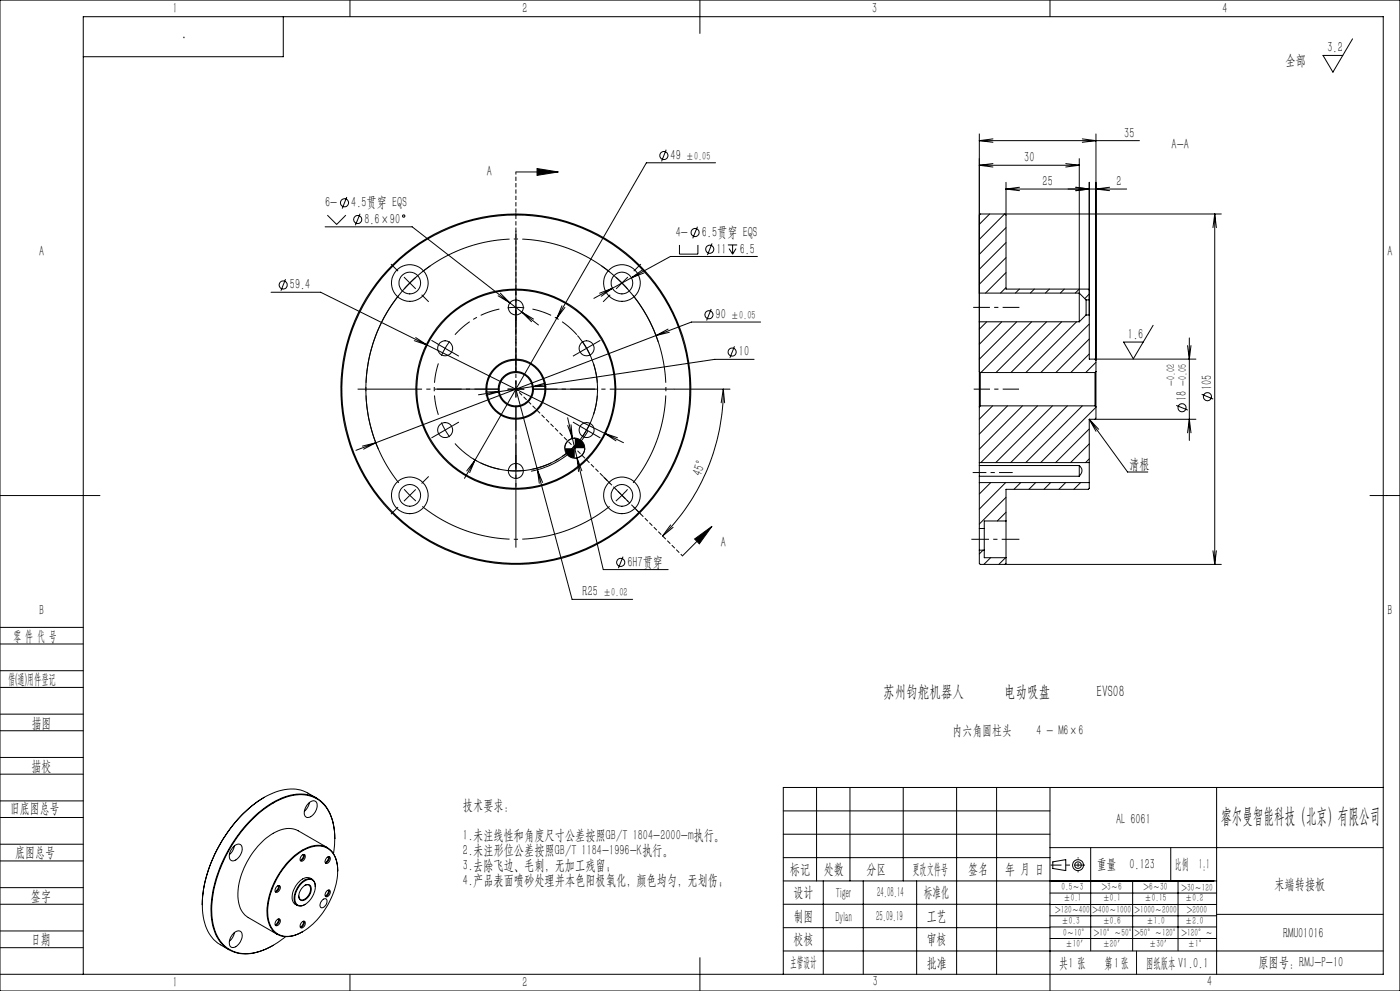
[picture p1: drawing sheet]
<svg xmlns="http://www.w3.org/2000/svg" width="420mm" height="297mm" viewBox="0 0 420 297" stroke-linecap="round" stroke-linejoin="round" font-family="sans-serif">
<g fill="none" stroke="#000" stroke-width=".3">
<path d="M0 0h420v297h-420zM85 5v12h-60M105 0v5M210 0v10M315 0v5M405.8 11.6l-5.9 10-3-5h5.9M104 59.1l-1.3 3.4M154.8 51.5h12.7M161.1 50.5l6.4 1-6.4 1.1zM199.8 44.9l-1.3 3.5M214.7 48.8h-20.8l-26.9 46.6M293.8 40.1v71.2"/>
<path d="M293.8 49.5h30M293.8 49.5l4.1 .6M293.8 42.2h48M293.8 42.2l4.1 .4M297.9 49l-4.1 .5M297.9 41.6l-4.1 .6M301.8 54.6v32h24.7l.3 .4M301.8 56.7h36.2M301.8 56.7l4.1 .4M305.9 56.1l-4.1 .6M319.7 49l4.1 .5M322.7 56.1l4.1 .6-4.1 .4"/>
<path d="M323.8 47.6v40.2M323.8 49.5l-4.1 .6M324.7 41.6l4.1 .6-4.1 .4M326.8 54.6v53h32M328.8 40.1v71.2M332.9 56.1l-4.1 .6 4.1 .4M97.5 68h26.1l29.4 22.8M98.2 64.5l2.8 2.8 2.8-2.8M108 64.1l-1.4 3.4M129.1 79.7a45 45 0 0 0-15.6 54.8M180.4 79.7a45.3 45.3 0 0 1 17 22.7M203.8 73.4v2.8h5.6v-2.8"/>
<path d="M209.2 67.9l-1.4 3.5M213.6 73l-1.4 3.4M218.4 73.4h2.8M218.7 74.5l1.1 1.7M219.8 73.4v2.8M220.8 74.5l-1 1.7M227.2 76.9h-26.1l-17.4 9.5M296.9 64.1l-3.1 3.1M301.4 64.1l-7.6 7.7M301.5 64.1l.3 .3M301.8 68.2l-8 8M301.8 72.7l-8 8"/>
<path d="M301.8 77.2l-8 8M364.4 64.1v105.1M364.4 64.1l.5 4.1M364.4 64.1l-.5 4.1M366.4 64.1h-72.3l-.3 .3M81.3 87.6h14.9l85.2 42.3M85.7 83.7l-1.4 3.4M149.4 88.6l3.6 2.2M150.1 87.8l2.9 3M153 90.8l3.5 2.7M156.5 93.5l5 3.9M156.5 93.5l3 2.9"/>
<path d="M156.5 93.5l3.6 2.1M167 95.4l-24.5 42.5M168.6 91.6l-1.6 3.8M169.5 92.1l-2.5 3.3M183.7 86.4l-5.5 3M183.7 86.4l-3.8 1.5M183.7 86.4l-3.3 2.4M192.8 80.9l-3.4 2.4 3.9-1.5M200.4 98.6l-3.6 2 4-1M213.4 92.6l-1.4 3.5M228.2 96.5h-20.8l-100.6 38.5M296 96.4l-2.2 2.3"/>
<path d="M300.5 96.4l-6.7 6.8M301.8 81.7l-6.1 6.1M301.8 86.2l-1.7 1.6M305 96.4l-11.2 11.3M305.8 86.6l-1.2 1.2M309.5 96.4l-15.2 15.3M310.3 86.6l-1.2 1.2M314 96.4l-15.2 15.3M314.8 86.6l-1.2 1.2M318.5 96.4l-15.2 15.3M319.3 86.6l-1.2 1.2M323 96.4l-15.2 15.3"/>
<path d="M323.8 87.8v8.6M323.8 87.8h-30v8.6h30M323.8 86.6l-1.2 1.2M323.8 87.8l2 2.1M325.8 89.9v4.5M325.8 89.9h1v4.5h-1M325.8 94.4l-2 2M326.8 97.1l-14.6 14.6M326.8 88.1l-1.4 1.4M345.9 97.5l-5.9 10-2.9-5h5.9M124.7 101.2l3.5 2.2-3.9-1.3M131.4 103.1l2.1 1.3"/>
<path d="M133.5 104.4l-1.1 2.2M133.5 104.4l2.2 1.3M134.9 102.3l-1.4 2.1M145.7 117.5l4.1-.1-4 1.1M154.8 116.6l16.8 63h18.2M159.7 115.9l-16.2 2.4M163.7 114.8l-4 1.1M163.8 115.8l-4.1 .1M173.2 100.5a24.5 24.5 0 0 1-.2 32.5 24.5 24.5 0 0 1-32.2 3.8M202.2 116.6h16.8M217 116.6a62.1 62.1 0 0 1-18.2 44.1M217 116.6l.4 4.1"/>
<path d="M217 116.6l-.6 4.1M220.3 103.8l-1.3 3.4M226.2 107.7h-11.8l-54.7 8.2M293.8 111.3v10.7M293.8 111.3l.3 .4M294.1 111.7v9.9M294.1 111.7h34.4M326.8 101.6l-10 10.1M326.8 106.1l-5.6 5.6M328.5 111.7v9.9M328.5 107.6l.3 .3M328.8 111.3v10.7"/>
<path d="M328.8 108.6l-3.1 3.1M328.8 111.3l-.3 .4M356.3 103.6l.5 4 .5-4M356.8 101.3v30.7M360.5 118.2l3.5 1.4M108.7 133.7l4-1-3.6 1.9M142.5 137.9l-3.2 5.5M142.5 137.9l-2.5 3.2M142.5 137.9l-1.6 3.7M170.3 125.2l10.7 45.5h19.4M171.3 127.3l.4 4.1-1.4-3.9M172.4 131.3a3 3 0 0 0-3 3"/>
<path d="M175.4 134.3a3.1 3.1 0 0 1-3 3M176.4 129.2a24.8 24.8 0 0 1-17.1 12M181.4 129.9l5.6 2.8M181.4 129.9l3.4 2.2M181.4 129.9l3.8 1.3M293.8 138.6v.9M293.8 139.5v3.2M293.8 122v16.6M293.8 138.6h33M293.8 139.5h30M294.1 121.6h34.4M294.1 121.6l-.3 .4"/>
<path d="M297.8 121.6l-4 4M302.3 121.6l-8.5 8.5M306.7 121.6l-12.9 13M311.3 121.6l-17 17M315.7 121.6l-17 17M320.2 121.6l-17 17M323.8 139.5a1.97 1.97 0 0 1 0 3.2M323.8 139.5v3.2M324.7 121.6l-17 17M326.8 138.6v6M326.8 128.5l-10.1 10.1M326.8 133l-5.6 5.6"/>
<path d="M326.8 137.5l-1.1 1.1M326.8 125.7v12.9M326.8 125.7h32M326.8 125.7l11.5 15.8h6M326.8 125.7l2.8 3M326.8 125.7l2 3.6M328.5 121.6l.3 .4M328.8 122.1l-16.6 16.5M328.8 122v3.3l-.3 .4M352.9 121.5l3.4 1.4M356.3 129.7l.5-4 .5 4M0 148.5h30"/>
<path d="M162.8 144.6l-1.6-3.8 .6 4M174.6 141.1l-1.5-3.9 .5 4.1M184.8 146.7l3.5 3.5M188.3 146.6l-3.6 3.6M201.2 157.3l-2.4 3.4M201.9 158l-3.1 2.7M213.6 157.8l-8.9 8.8M293.8 142.7v1.9M293.8 158.4v6.5M293.8 144.6v13.8M293.8 144.6h33M293.8 142.7h30"/>
<path d="M293.8 158.4h1.5M295.3 158.4v6.5M297.2 144.6l-3.4 3.5M301.7 144.6l-7.9 8M301.8 156.1v11M301.8 149l-8 8.1M301.8 153.5l-2.6 2.6M301.8 156.1h-6.5v2.3M306.2 144.6l-2 2M310.7 144.6l-2 2M315.2 144.6l-2 2M319.7 144.6l-2 2"/>
<path d="M324.2 144.6l-2 2M326.8 144.6v1.7l-.3 .3h-24.7v9.5M411 148.5h9M186.9 166.8l-1.4 3.5M208.4 161.5l5.2-3.7-3.8 5.2zM293.8 164.9v3.9l.3 .4h72.3M293.8 164.9h1.5M294.9 164.9l-1.1 1.1M295.3 164.9v2.2h6.5M297.2 167.1l-2 2.1M301.7 167.1l-2.1 2.1M301.8 167.1v1.7l-.3 .4"/>
<path d="M363.9 165.1l.5 4.1M364.9 165.1l-.5 4.1M0 193h25M0 188h25M0 206h25M0 201h25M0 219h25M0 214h25M0 232h25M0 227h25M79.2 239a13.9 13.9 0 0 1 12.4-1.7l3.4 1.9M79.2 239a41.3 41.3 0 0 0-18.5 31.9 14.1 14.1 0 0 0 4.6 11.7l3.4 2.1"/>
<path d="M79.2 239a41 41 0 0 0-18.5 32.1M245 236v28M255 236v28M271 236v28M287 236v56M299 236v56M315 236v61M365 236v56M415 236h-180v56M0 245h25M0 240h25M0 258h25"/>
<path d="M0 253h25M70 253.8a1.42 1.42 0 0 1 1.3-.8 1.42 1.42 0 0 1 1.3 .8 3.7 3.7 0 0 1-3 4.2 2.06 2.06 0 0 1-.3-3.2zM70.3 253.5a4.2 4.2 0 0 1-1.5 2.6M87.5 257.5a11.2 11.2 0 0 1 9.1-3.9 6.3 6.3 0 0 1 4.7 6.5 22.6 22.6 0 0 1-11.5 19.6 6.1 6.1 0 0 1-8.2-1.5 13.1 13.1 0 0 1-.1-11.2 24.1 24.1 0 0 1 6-9.5zM90.6 256.3a.58 .58 0 0 1 .9-.1 .58 .58 0 0 1 0 .8 .92 .92 0 0 1-.4 .9 .92 .92 0 0 1-1-.1v-.6zM91.2 256.1l-.4 1-.6 .8M91.2 256.1a1.51 1.51 0 0 1-1.1 1.8M92.5 240.8a1.45 1.45 0 0 1 2-.7 1.45 1.45 0 0 1 .5 2.1 3.1 3.1 0 0 1-3.1 2.7 2.88 2.88 0 0 1 .6-4.1zM92.8 240.5a4.6 4.6 0 0 1-1.5 2.6M98.1 257a.64 .64 0 0 1 1 0 .64 .64 0 0 1-.1 .9 .83 .83 0 0 1-.5 .7 .83 .83 0 0 1-.9-.1v-.9zM98.2 254l-8.7-5a7.8 7.8 0 0 0-8.2 1.2 23.1 23.1 0 0 0-9.9 19.2 6.8 6.8 0 0 0 3.1 5.6l8.7 5M98.7 256.7a1.47 1.47 0 0 1-1 1.9l1-1.8"/>
<path d="M100 255.8a18.7 18.7 0 0 0-2.3-14 10.1 10.1 0 0 0-12.2-2.8 34.8 34.8 0 0 0-17.1 16.4 32.9 32.9 0 0 0-4.4 21.8 10.1 10.1 0 0 0 14 7.9 23.5 23.5 0 0 0 7.7-4.4M100.4 251.4a14.6 14.6 0 0 0-4.3-11.4 11.5 11.5 0 0 0-12.4-.4 38.9 38.9 0 0 0-18.1 21.5 26.2 26.2 0 0 0-1 18.7 9.8 9.8 0 0 0 12.3 5.6l2.7-.9 2.4-1.2M235 243h80M235 250h80M235 257h80M315 254h100M315.8 258.3l3.9-.7v3.3l-3.9-.6zM327.2 254v31M351.2 254v10M0 271h25M0 266h25M0 279h25"/>
<path d="M70 279.8a1.44 1.44 0 0 1 1.3-.8 1.44 1.44 0 0 1 1.3 .8 3.6 3.6 0 0 1-3 4.1 2.06 2.06 0 0 1-.3-3.1zM70.3 279.5a4.3 4.3 0 0 1-1.5 2.6M82.6 267.3a1.5 1.5 0 0 0 1.1-1.8l-.4 1-.6 .8M82.9 275.8a.66 .66 0 0 1 1-.3 .66 .66 0 0 1 .1 1.1 .86 .86 0 0 1-1.5 .6v-.7zM83.1 265.6a.63 .63 0 0 1 1 0 .63 .63 0 0 1-.1 1 .89 .89 0 0 1-1.5 .6v-.7zM83.7 275.4a1.51 1.51 0 0 1-1.1 1.8M83.7 275.4l-.4 1.1-.6 .7M90.4 264.8a2.65 2.65 0 0 1 3.7-.8 5.1 5.1 0 0 1-1.5 6.2 2.56 2.56 0 0 1-3.6 .8 5 5 0 0 1 1.1-5.8zM90.5 276.5a.61 .61 0 0 1 .8-.4 .61 .61 0 0 1 .2 .9 .92 .92 0 0 1-.4 .9 .92 .92 0 0 1-1-.1v-.6zM90.9 265.8a1.33 1.33 0 0 1 1.9-.6 1.33 1.33 0 0 1 .5 1.8 3.2 3.2 0 0 1-3 2.9 2.43 2.43 0 0 1 .2-3.6zM91.2 276.1l-.4 1-.6 .8M91.2 276.1a1.51 1.51 0 0 1-1.1 1.8"/>
<path d="M91.5 265.4a1.14 1.14 0 0 1 1.4 0 1.14 1.14 0 0 1 .2 1.4 2.94 2.94 0 0 1-2.9 2.8l-.5-.5-.1-.6M93.7 263.6a3 3 0 0 0-4.3 1.1 5.3 5.3 0 0 0-1.3 5.9l1 .7M94.6 265.7a1.96 1.96 0 0 0-.9-2.1 1.96 1.96 0 0 0-2.3 .2 6.3 6.3 0 0 0-2.9 6.9 1.94 1.94 0 0 0 3 .3M96.8 269.6a.76 .76 0 0 1 1.1-.2 .76 .76 0 0 1 .2 1.1 1.46 1.46 0 0 1-2 1.3 2 2 0 0 1 .7-2.2zM97.9 267.2a.66 .66 0 0 1 1-.4 .66 .66 0 0 1 .1 1.1 .86 .86 0 0 1-1.4 .6l-.1-.4zM98.7 266.7a1.49 1.49 0 0 1-1 1.9l1-1.8M101.3 261a7.1 7.1 0 0 0-4.2-7.4 10.2 10.2 0 0 0-9.1 3.1 23.3 23.3 0 0 0-7.8 17.8 6 6 0 0 0 5.6 6.2 9.3 9.3 0 0 0 5-1.5M235 271h80M235 264h130M235 278h80M247 264v28M259 264v28"/>
<path d="M275 264v28M315 267.6h50M315 271.1h50M315 274.5h50M315 277.8h50M322 264h.1M328.5 264h.1M335 264h.1M339.8 264v21M353.4 264v21M365 274h50M0 284h25"/>
<path d="M0 292h415v-287h-390v287M105 292v5M210 287v10M235 285h180M315 281.3h50"/>
<circle cx="199.2" cy="46.6" r="1.21"/>
<circle cx="103.4" cy="60.8" r="1.21"/>
<circle cx="107.3" cy="65.8" r="1.21"/>
<circle cx="121.1" cy="64.8" r=".36"/>
<circle cx="208.5" cy="69.7" r="1.2"/>
<circle cx="212.9" cy="74.7" r="1.2"/>
<circle cx="85" cy="85.4" r="1.22"/>
<circle cx="122.9" cy="84.8" r="3.3"/>
<circle cx="122.9" cy="84.8" r="5.5"/>
<circle cx="154.7" cy="92.1" r="2.25"/>
<circle cx="186.6" cy="84.8" r="3.3"/>
<circle cx="186.6" cy="84.8" r="5.5"/>
<circle cx="212.7" cy="94.3" r="1.21"/>
<circle cx="133.5" cy="104.4" r="2.25"/>
<circle cx="154.7" cy="116.6" r="52.2"/>
<circle cx="154.7" cy="116.6" r="9"/>
<circle cx="154.7" cy="116.6" r="30"/>
<circle cx="154.8" cy="116.6" r="8.7"/>
<circle cx="154.8" cy="116.6" r="52.5"/>
<circle cx="154.8" cy="116.6" r="5"/>
<circle cx="154.8" cy="116.6" r="5.3"/>
<circle cx="154.8" cy="116.6" r="29.7"/>
<circle cx="176" cy="104.4" r="2.25"/>
<circle cx="219.7" cy="105.5" r="1.22"/>
<circle cx="362.2" cy="118.9" r="1.21"/>
<circle cx="133.5" cy="128.9" r="2.25"/>
<circle cx="172.4" cy="134.3" r="3"/>
<circle cx="176" cy="128.9" r="2.25"/>
<circle cx="354.6" cy="122.2" r="1.21"/>
<circle cx="122.9" cy="148.5" r="3.3"/>
<circle cx="122.9" cy="148.5" r="5.5"/>
<circle cx="154.7" cy="141.1" r="2.25"/>
<circle cx="186.6" cy="148.5" r="3.3"/>
<circle cx="186.6" cy="148.5" r="5.5"/>
<circle cx="186.2" cy="168.5" r="1.21"/>
<circle cx="323.4" cy="259.3" r=".98"/>
<circle cx="323.4" cy="259.3" r="1.64"/>
</g>
<path d="M315.2 259.3h10.3" fill="none" stroke="#000" stroke-width=".3" stroke-dasharray="30.5 1.3 1.3 1.3" stroke-dashoffset="27.2" stroke-linecap="butt"/>
<path d="M323.4 256.9v4.5" fill="none" stroke="#000" stroke-width=".3" stroke-dasharray="30.5 1.3 1.3 1.3" stroke-dashoffset="30.1" stroke-linecap="butt"/>
<path d="M341 285v7" fill="none" stroke="#0a0605" stroke-width=".3"/>
<g fill="none" stroke="#000" stroke-width=".3" stroke-dasharray="30.5 1.3 1.3 1.3" stroke-linecap="butt">
<path d="M119.4 81.3l-2.1-2.2M123 84.8l-1.8 1.8M123 84.8l1.8-1.7M123 84.8l-1.8-1.8M123 84.8l1.7 1.8M126.5 88.3l2.1 2.2M154.8 92.1l-2.5 .1M154.8 92.1l2.5 .1M154.8 92.1v-2.5M154.8 92.1v2.5M154.8 89.6v-2.2M154.8 94.6v2.3"/>
<path d="M183.1 88.3l-2.2 2.2M186.6 84.8l-1.8-1.7M186.6 84.8l1.7 1.8M186.6 84.8l1.8-1.8M186.6 84.8l-1.8 1.8M190.1 81.3l2.2-2.2M131.4 103.1l-2-1.1M135.7 105.6l2 1.1M154.8 116.6v-2.5M154.8 116.6h-2.5M154.8 116.6v2.5M154.8 116.6h2.5"/>
<path d="M173.8 105.6l-1.9 1.1M176 104.4l-1.4-2.1M176 104.4l1.1 2.2M176 104.4l2.2-1.3M176 104.4l-2.2 1.2M178.2 103.1l1.9-1.1M131.4 130.1l-2 1.1M133.6 128.9l1.3 2.1M133.6 128.9l-1.2-2.3M133.6 128.9l-2.2 1.2M133.6 128.9l2.1-1.3M135.7 127.6l2-1.1"/>
<path d="M154.8 138.6v-2.2M173.8 127.6l-1.9-1.1M176 128.9l1.1-2.3M176 128.9l-1.4 2.1M176 128.9l2.2 1.2M176 128.9l-2.2-1.3M178.2 130.1l1.9 1.1M119.4 152l-2.1 2.1M123 148.4l1.8 1.8M123 148.4l-1.8-1.8M123 148.4l-1.8 1.8M123 148.4l1.7-1.7"/>
<path d="M126.5 144.9l2.1-2.1M154.8 141.1l2.5-.1M154.8 141.1l-2.5-.1M154.8 141.1v2.5M154.8 141.1v-2.5M154.8 143.6v2.3M183.1 144.9l-2.2-2.1M190.1 152l2.2 2.1"/>
</g>
<path d="M119.6 88.5a45 45 0 0 0 0 56.2M182.9 81.5a45 45 0 0 0-56.2 0M126.7 151.8a45 45 0 0 0 56.2 0M189.9 144.7a45 45 0 0 0 0-56.2" fill="none" stroke="#000" stroke-width=".3" stroke-dasharray="30.5 1.3 1.3 1.3" stroke-dashoffset="2" stroke-linecap="butt"/>
<path d="M149.8 92.6a24.5 24.5 0 0 0-13.3 7.7M131.5 108.9a24.5 24.5 0 0 0 0 15.4M173.1 100.3a24.5 24.5 0 0 0-13.4-7.7M136.5 132.9a24.5 24.5 0 0 0 13.3 7.7M178 124.3a24.5 24.5 0 0 0 0-15.4M159.7 140.6a24.5 24.5 0 0 0 13.4-7.7" fill="none" stroke="#000" stroke-width=".3" stroke-dasharray="30.5 1.3 1.3 1.3" stroke-dashoffset="24.6" stroke-linecap="butt"/>
<path d="M154.8 116.6v-65.1M154.8 116.6l49.9 50" fill="none" stroke="#000" stroke-width=".3" stroke-dasharray="1.3 .6" stroke-dashoffset=".5" stroke-linecap="butt"/>
<path d="M149.8 116.6h-42.5M154.8 111.6v-42.5M159.8 116.6h42.5M154.8 121.6v42.5" fill="none" stroke="#000" stroke-width=".3" stroke-dasharray="30.5 1.3 1.3 1.3" stroke-dashoffset="11.1" stroke-linecap="butt"/>
<path d="M149.8 116.6h-18.7M154.8 111.6v-18.7M159.8 116.6h18.7M154.8 121.6v18.7" fill="none" stroke="#000" stroke-width=".3" stroke-dasharray="30.5 1.3 1.3 1.3" stroke-dashoffset="23" stroke-linecap="butt"/>
<path d="M292.1 116.6h13.6" fill="none" stroke="#000" stroke-width=".3" stroke-dasharray="30.5 1.3 1.3 1.3" stroke-dashoffset="25.6" stroke-linecap="butt"/>
<path d="M292 92.1h13.8" fill="none" stroke="#000" stroke-width=".3" stroke-dasharray="30.5 1.3 1.3 1.3" stroke-dashoffset="25.5" stroke-linecap="butt"/>
<path d="M303.8 141.6h-12" fill="none" stroke="#000" stroke-width=".3" stroke-dasharray="30.5 1.3 1.3 1.3" stroke-dashoffset="26.4" stroke-linecap="butt"/>
<path d="M305.8 161.6h-14.4" fill="none" stroke="#000" stroke-width=".3" stroke-dasharray="30.5 1.3 1.3 1.3" stroke-dashoffset="25.2" stroke-linecap="butt"/>
<g fill="#000">
<path d="M161.1 50.5l6.4 1-6.4 1.1zM208.4 161.5l5.2-3.7-3.8 5.2z"/>
<path d="M169.4 134.3a3 3 0 0 0 3 3v-3zM172.4 131.3v3h3a3.1 3.1 0 0 0-3-3z"/>
</g>
<text font-size="6.3" x="366.3" y="246.6">睿尔曼智能科技（北京）有限公司</text>
<g font-size="4.9">
<text x="265" y="209">苏州钧舵机器人</text>
<text x="301.3" y="209">电动吸盘</text>
<text x="328.9" y="209">EVS08</text>
</g>
<g font-size="4.4">
<text x="51.9" y="4">1</text>
<text x="156.8" y="4">2</text>
<text x="261.6" y="4">3</text>
<text x="366.8" y="4">4</text>
<text x="56.8" y="9.8" transform="rotate(-180 56.8 9.8)">·</text>
<text x="398.2" y="15.7">3.2</text>
<text x="385.6" y="19.5">全部</text>
<text x="337.3" y="41.2">35</text>
<text x="201.2" y="47.9">49</text>
<text x="351.5" y="44.5">A-A</text>
<text x="146.1" y="52.8">A</text>
<text x="307.3" y="48.6">30</text>
<text x="312.8" y="55.7">25</text>
<text x="334.9" y="55.7">2</text>
<text x="97.6" y="62.1">6-</text>
<text x="105.4" y="62.1">4.5贯穿 EQS</text>
<text x="109.3" y="67.1">8.6×90</text>
<text x="202.7" y="71">4-</text>
<text x="210.5" y="71">6.5贯穿 EQS</text>
<text x="11.8" y="76.6">A</text>
<text x="214.9" y="76">11</text>
<text x="221.9" y="76">6.5</text>
<text x="416.3" y="76.6">A</text>
<text x="87" y="86.7">59.4</text>
<text x="214.7" y="95.6">90</text>
<text x="338.4" y="101.6">1.6</text>
<text x="221.7" y="106.8">10</text>
<text x="363.6" y="116.9" transform="rotate(-90 363.6 116.9)">105</text>
<text x="355.9" y="120.2" transform="rotate(-90 355.9 120.2)">18</text>
<text x="210.3" y="142.9" transform="rotate(-67 210.3 142.9)">45°</text>
<text x="338.8" y="140.5">清根</text>
<text x="216.3" y="164">A</text>
<text x="188.2" y="169.8">6H7贯穿</text>
<text x="174.8" y="178.8">R25</text>
<text x="11.8" y="184.4">B</text>
<text x="416.3" y="184.4">B</text>
<text x="4" y="192">零 件 代 号</text>
<text x="2.5" y="205.1">借(通)用件登记</text>
<text x="9.5" y="218.1">描图</text>
<text x="9.5" y="231.1">描校</text>
<text x="3" y="243.6">旧底图总号</text>
<text x="138.9" y="242.9">技术要求：</text>
<text x="138.9" y="251.9">1.未注线性和角度尺寸公差按照GB/T 1804-2000-m执行。</text>
<text x="334.8" y="246.9">AL 6061</text>
<text x="4.6" y="256.9">底图总号</text>
<text x="138.9" y="256.4">2.未注形位公差按照GB/T 1184-1996-K执行。</text>
<text x="138.9" y="260.9">3.去除飞边、毛刺，无加工残留；</text>
<text x="237" y="261.9">标记</text>
<text x="247.2" y="261.9">处数</text>
<text x="260" y="261.9">分区</text>
<text x="273.7" y="261.9">更改文件号</text>
<text x="290.5" y="261.9">签名</text>
<text x="301.6" y="261.9">年 月 日</text>
<text x="329" y="260.4">重量</text>
<text x="338.8" y="260.4">0.123</text>
<text x="352.5" y="260.4">比例 1:1</text>
<text x="9.3" y="270">签字</text>
<text x="138.9" y="265.4">4.产品表面喷砂处理并本色阳极氧化，颜色均匀，无划伤；</text>
<text x="238.1" y="268.8">设计</text>
<text x="250.7" y="269.1">Tiger</text>
<text x="263.1" y="268.8">24.08.14</text>
<text x="277.2" y="268.8">标准化</text>
<text x="382.3" y="266.4">末端转接板</text>
<text x="238.1" y="276">制图</text>
<text x="262.8" y="276">25.09.19</text>
<text x="278" y="276">工艺</text>
<text x="250.6" y="276.3">Dylan</text>
<text x="384.9" y="281">RMU01016</text>
<text x="9.3" y="282.8">日期</text>
<text x="238.1" y="282.9">校核</text>
<text x="278" y="283">审核</text>
<text x="237.1" y="289.9">主管设计</text>
<text x="278" y="290.2">批准</text>
<text x="317.8" y="290.2">共 张</text>
<text x="320.6" y="290.2">1</text>
<text x="331.3" y="290.2">第 张</text>
<text x="334.2" y="290.2">1</text>
<text x="343.9" y="290.2">图纸版本 V1.0.1</text>
<text x="377.5" y="289.9">原图号：RMJ-P-10</text>
<text x="51.8" y="295.8">1</text>
<text x="156.8" y="295.8">2</text>
<text x="261.8" y="295.6">3</text>
<text x="362.2" y="295.6">4</text>
</g>
<g font-size="4.2">
<text x="285.8" y="220.3">内六角圆柱头</text>
<text x="311" y="220.3">4 - M6×6</text>
</g>
<g font-size="3.5">
<text x="205.8" y="47.9">±0.05</text>
<text x="219.3" y="95.6">±0.05</text>
<text x="352.4" y="115.6" transform="rotate(-90 352.4 115.6)">-0.02</text>
<text x="355.9" y="115.6" transform="rotate(-90 355.9 115.6)">-0.05</text>
<text x="180.9" y="178.8">±0.02</text>
</g>
<g font-size="3.1">
<text x="318.5" y="266.8">0.5～3</text>
<text x="330.5" y="266.8">&gt;3～6</text>
<text x="343.1" y="266.8">&gt;6～30</text>
<text x="354.4" y="267">&gt;30～120</text>
<text x="316.5" y="273.8">&gt;120～400</text>
<text x="319" y="270.1">±0.1</text>
<text x="327.8" y="273.8">&gt;400～1000</text>
<text x="330.8" y="270.1">±0.1</text>
<text x="340.4" y="273.8">&gt;1000～2000</text>
<text x="343.4" y="270.1">±0.15</text>
<text x="355.6" y="270.1">±0.2</text>
<text x="356.1" y="273.8">&gt;2000</text>
<text x="318.5" y="277">±0.3</text>
<text x="318.9" y="280.6">0～10°</text>
<text x="328.2" y="280.6">&gt;10°～50°&gt;50°～120°</text>
<text x="330.8" y="277">±0.6</text>
<text x="343.9" y="277">±1.0</text>
<text x="354.4" y="280.6">&gt;120°～</text>
<text x="355.6" y="277">±2.0</text>
<text x="319.7" y="283.9">±10′</text>
<text x="330.8" y="283.9">±20′</text>
<text x="344.8" y="283.9">±30′</text>
<text x="356.4" y="283.9">±1°</text>
</g>
</svg>
